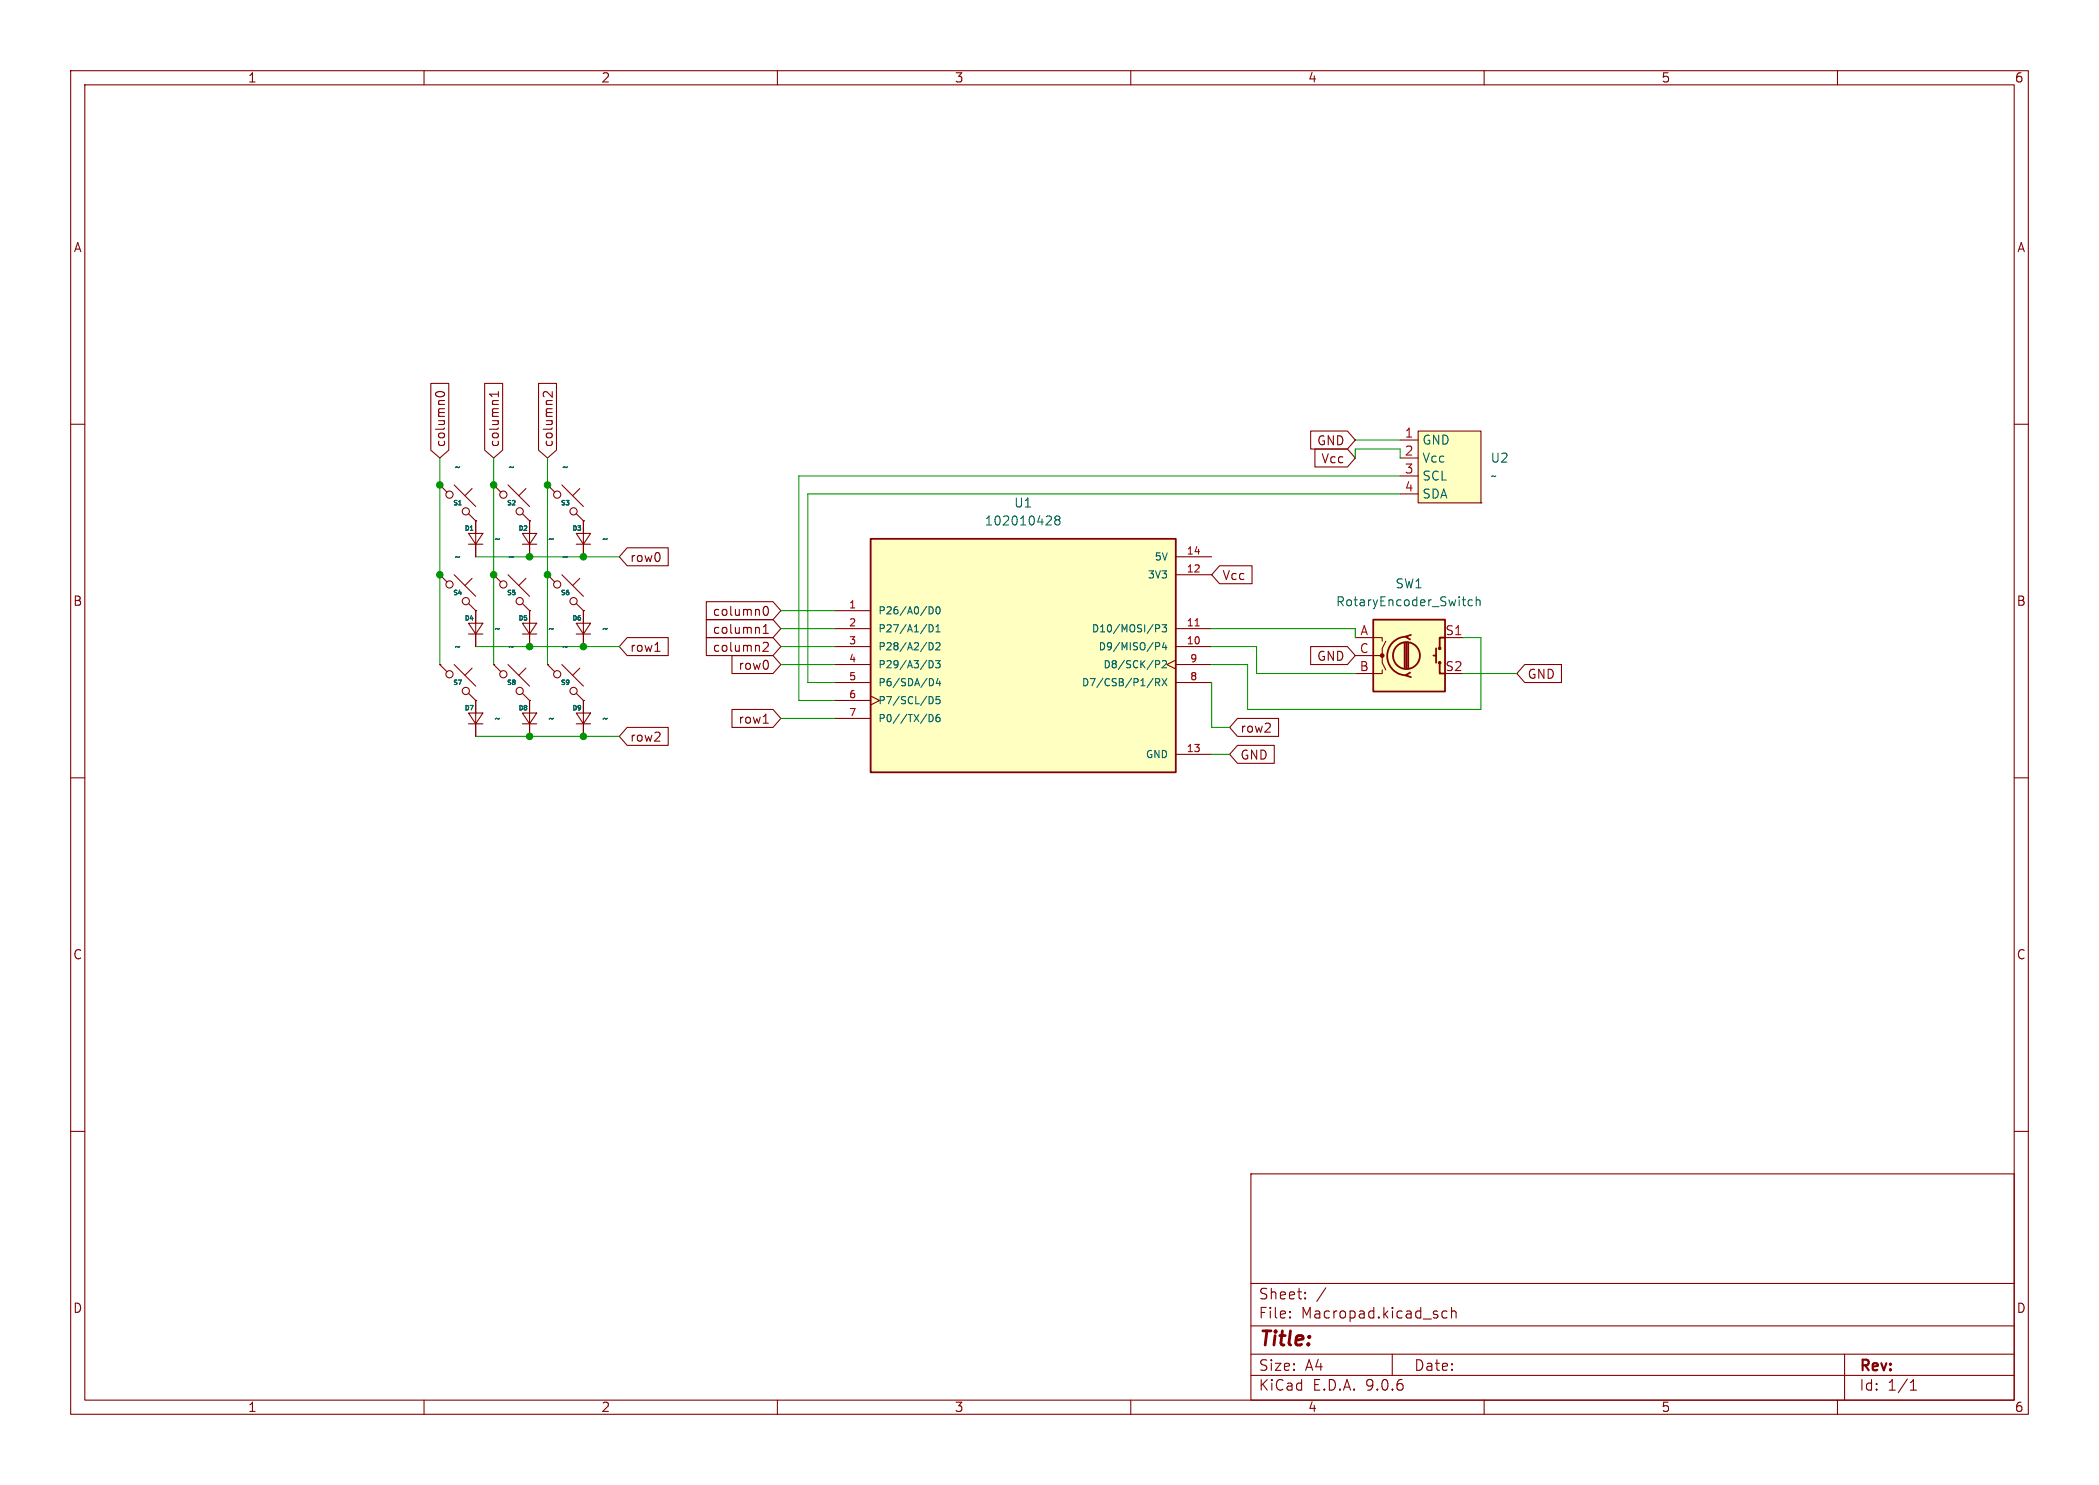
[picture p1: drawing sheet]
<svg xmlns="http://www.w3.org/2000/svg" width="297mm" height="210mm" viewBox="0 0 297 210" stroke-linecap="round" stroke-linejoin="round" font-family="sans-serif">
<g fill="none" stroke="#840000" stroke-width=".15">
<path d="M10 10h277v190h-277zM12 12h273v186h-273zM60 10v2M110 10v2M160 10v2M210 10v2M260 10v2M10 60h2M285 60h2M10 110h2M285 110h2M10 160h2"/>
<path d="M177 166h108v32h-108zM285 160h2M60 198v2M110 198v2M160 198v2M177 194.5h108M177 191.5h108M177 187.5h108M177 181.5h108M182.5 186.3h.1l-.1 .1M182.5 186.3v.1M182.5 185.5v.1"/>
<path d="M182.5 185.5h.1l-.1 .1M184.7 183.6v.1M184.7 183.6h-.1l.1 .1M184.7 182.8v.1M184.7 182.8h-.1l.1 .1M187.6 182.1l-1.3 2M197 191.5v3M204.7 185.5l-.4-.1-.3 .3v.4l.2 .2 .1 .1 .4-.1M205.4 185.5a.37 .37 0 0 1 .6 .1v.8M205.4 184.9v1.5M210 198v2M260 198v2"/>
<path d="M261 191.5v6.5M270.3 196.6h.9M270.3 195.5l.4-.4v1.5"/>
</g>
<path d="M200.7 61h8.8v10.1h-8.8z" fill="#ffffc2"/>
<g fill="none" stroke="#840000" stroke-width=".15">
<path d="M198.1 62.2h2.6M198.1 64.8h2.6M198.1 67.3h2.6M198.1 69.9h2.6M200.7 61h8.8v10.1h-8.8zM209.5 71.1h.1M67.3 99.1v5M74.9 99.1v5M81.5 88.1h2.1l-1.1 1.6zM81.5 89.7h2.1M82.5 86.4v5M82.5 99.1v5"/>
<path d="M66.3 100.8h2l-1 1.6zM66.3 102.4h2M73.9 100.8h2l-1 1.6zM73.9 102.4h2M81.5 100.8h2.1l-1.1 1.6zM81.5 102.4h2.1"/>
</g>
<path d="M194.3 87.6h10.2v10.2h-10.2z" fill="#ffffc2"/>
<g fill="none" stroke="#840000" stroke-width=".25">
<path d="M194.3 87.6h10.2v10.2h-10.2zM198.8 90.9v3.6M199 90a2.73 2.73 0 0 0-2.7 2.8 2.73 2.73 0 0 0 2.7 2.7M199 90.9v3.6M199.3 90.9v3.6M199.5 95.1l-.6 .4 .7 .3M199.6 89.8l-.7 .2 .6 .4M202.8 92.7h.4M203.2 91.7v2M203.7 93.7v1.6h.8M204.5 90.2h-.8v1.5"/>
<circle cx="199" cy="92.7" r="1.9"/>
<circle cx="203.7" cy="91.7" r=".13"/>
<circle cx="203.7" cy="93.7" r=".13"/>
</g>
<path d="M191.8 90.2h3.8v.5M191.8 92.7h3.8v1l.5 1M195.6 94.7v.6h-3.8M196.1 90.7l-.5 1v1h-.5M204.5 90.2h2.5" fill="none" stroke="#840000" stroke-width=".15"/>
<circle cx="195.6" cy="92.7" r=".25" fill="#840000" stroke="#840000" stroke-width=".15"/>
<path d="M208.3 84.9l-.3-.1-.3 .3v.3l.2 .2h.4M208.9 84.9l.2-.1 .3 .1v.8M208.9 84.4v1.3" fill="none" stroke="#006464" stroke-width=".15"/>
<path d="M123.2 76.2h43.2v33h-43.2z" fill="#ffffc2"/>
<path d="M123.2 76.2h43.2v33h-43.2z" fill="none" stroke="#840000" stroke-width=".25"/>
<g fill="none" stroke="#840000" stroke-width=".15">
<path d="M61 54.2h2.5v9.5l-1.3 1.1-1.2-1.1zM61.8 55.5a.69 .69 0 0 1 1.1 .3 .79 .79 0 0 1-1.3 0zM68.6 54.2h2.5v9.5l-1.3 1.1-1.2-1.1zM70.5 55.4v.7M70.5 55.7h-1.2l.3 .4M76.2 54.2h2.5v9.5l-1.2 1.1-1.3-1.1zM78.1 55.4v.8l-.7-.8h-.2h-.2l-.1 .2v.3l.1 .2M62.2 68.6l1 1M62.2 68.6h.1M64.3 68.6l3 3M66.3 72.6l1 1.1M66.3 75.4h2l-1 1.6z"/>
<path d="M66.3 77h2M66.8 69.1l-1 1M67.3 73.7h.1M67.3 73.7v5M69.8 68.6l1.1 1M69.8 68.6h.1M71.9 68.6l3 3M73.9 75.4h2l-1 1.6zM73.9 72.6l1 1.1M73.9 77h2M74.4 69.1l-1 1M74.9 73.7h.1"/>
<path d="M74.9 73.7v5M77.5 68.6l1 1M77.5 68.6h.1M79.5 68.6l3 3M81.5 75.4h2.1l-1.1 1.6zM81.5 72.6l1 1.1M81.5 77h2.1M82 69.1l-1 1M82.5 73.7h.1M82.5 73.7v5M88.7 77.5h5.9v2.5h-5.9l-1.1-1.3zM166.4 78.7h5"/>
<path d="M185.5 61h5.2l1.1 1.2-1.1 1.3h-5.2zM186.1 63.5h4.6l1.1 1.3-1.1 1.2h-4.6zM62.2 94l1 1M62.2 94h.1M62.2 81.3l1 1M62.2 81.3h.1M64.3 94l3 3M64.3 81.3l3 3M66.3 98l1 1.1M66.3 85.3l1 1.1M66.3 88.1h2l-1 1.6zM66.3 89.7h2"/>
<path d="M66.8 94.5l-1 1M66.8 81.8l-1 1M67.3 99.1h.1M67.3 86.4h.1M67.3 86.4v5M67.3 99.1v1.7M69.8 94l1.1 1M69.8 94h.1M69.8 81.3l1.1 1M69.8 81.3h.1M71.9 94l3 3M71.9 81.3l3 3"/>
<path d="M73.9 98l1 1.1M73.9 85.3l1 1.1M73.9 88.1h2l-1 1.6zM73.9 89.7h2M74.4 94.5l-1 1M74.4 81.8l-1 1M74.9 99.1h.1M74.9 86.4h.1M74.9 86.4v5M74.9 99.1v1.7M77.5 81.3l1 1M77.5 81.3h.1"/>
<path d="M77.5 94l1 1M77.5 94h.1M79.5 81.3l3 3M79.5 94l3 3M81.5 85.3l1 1.1M81.5 98l1 1.1M82 81.8l-1 1M82 94.5l-1 1M82.5 86.4h.1M82.5 99.1h.1M82.5 86.4v1.7M82.5 89.7v1.7"/>
<path d="M82.5 99.1v1.7M88.7 90.2h5.9v2.5h-5.9l-1.1-1.3zM92.7 92.1h.7M99.9 87.6h9.5l1.1 1.3-1.1 1.3h-9.5zM99.9 85.1h9.5l1.1 1.3-1.1 1.2h-9.5zM99.9 90.2h9.5l1.1 1.2-1.1 1.3h-9.5zM103.6 92.7h5.8l1.1 1.3-1.1 1.3h-5.8zM108 91l.2-.2h.3l.2 .2v.2v.2l-.8 .7h.8M108 89.6h.7M108 88.7l.4-.4v1.3M108.1 85.9l.2-.1a.69 .69 0 0 1 .3 1.1l-.2 .1a.69 .69 0 0 1-.3-1.1zM118.1 86.4h5.1"/>
<path d="M118.1 88.9h5.1M118.1 91.4h5.1M118.1 94h5.1M118.1 96.5h5.1M118.1 99.1h5.1M123.2 98.4l1.3 .7-1.3 .6M166.4 93.3l-1.3 .7 1.3 .6M166.4 88.9h5M166.4 91.4h5M166.4 94h5M166.4 96.5h5M166.4 81.3h5"/>
<path d="M172.6 80h4.6v2.6h-4.6l-1.2-1.3zM185.5 91.4h5.2l1.1 1.3-1.1 1.3h-5.2zM215.7 94h5.2v2.5h-5.2l-1.1-1.2zM67.3 102.4v1.7M74.9 102.4v1.7M82.5 102.4v1.7M88.7 102.9h5.9v2.5h-5.9l-1.1-1.3zM103.6 100.3h5.8l1.1 1.3-1.1 1.3h-5.8zM108 102.3h.7M118.1 101.6h5.1M166.4 106.7h5M175.1 101.6h5.8v2.5h-5.8l-1.1-1.2z"/>
<path d="M175.1 105.4h5.2v2.6h-5.2l-1.1-1.3z"/>
<circle cx="63.6" cy="70" r=".51"/>
<circle cx="65.9" cy="72.3" r=".51"/>
<circle cx="71.2" cy="70" r=".51"/>
<circle cx="73.5" cy="72.3" r=".51"/>
<circle cx="78.8" cy="70" r=".51"/>
<circle cx="81.2" cy="72.3" r=".51"/>
<circle cx="63.6" cy="95.4" r=".51"/>
<circle cx="63.6" cy="82.7" r=".51"/>
<circle cx="65.9" cy="85" r=".51"/>
<circle cx="65.9" cy="97.7" r=".51"/>
<circle cx="71.2" cy="95.4" r=".51"/>
<circle cx="71.2" cy="82.7" r=".51"/>
<circle cx="73.5" cy="85" r=".51"/>
<circle cx="73.5" cy="97.7" r=".51"/>
<circle cx="78.8" cy="82.7" r=".51"/>
<circle cx="78.8" cy="95.4" r=".51"/>
<circle cx="81.2" cy="97.7" r=".51"/>
<circle cx="81.2" cy="85" r=".51"/>
</g>
<g fill="none" stroke="#006464" stroke-width=".15">
<path d="M64.9 71.4h.4M66.5 75h.4M148.5 73l.3 .2-.1 .3-.7 .7h.8M149.5 73.5l-.2 .3v.3l.2 .1h.4l.1-.2v-.2l-.3-.3M149.5 73.5l-.2-.2 .2-.3h.2l.3 .2-.3 .3M149.5 73.5h.2M131.5 85.8a.51 .51 0 0 1 .6 .5 .51 .51 0 0 1-.6 .5M131.5 88.3a.51 .51 0 0 1 .6 .6 .51 .51 0 0 1-.6 .5zM131.5 90.9a.51 .51 0 0 1 .6 .5 .51 .51 0 0 1-.6 .5M131.5 93.4a.51 .51 0 0 1 .6 .5 .51 .51 0 0 1-.6 .5M131.7 98.5a.55 .55 0 0 1 .4 .5 .55 .55 0 0 1-.4 .5M131.8 96a.55 .55 0 0 1 .3 .5 .55 .55 0 0 1-.3 .5"/>
<path d="M132.4 93.4h.6l-.3 .4 .3 .1v.4l-.2 .1-.4-.1M132.4 91l.4-.1 .2 .3-.6 .7h.6M132.4 89.4h.6M132.4 88.6l.3-.3v1.1M132.5 85.9l.2-.1a.54 .54 0 0 1 .3 .5 .54 .54 0 0 1-.3 .5l-.2-.1-.1-.3zM132.7 95.9l-.2 .7h.6M133 98.5h-.5l-.1 .5 .2-.1h.3l.1 .2v.3l-.2 .1-.4-.1M133 96.3v.7M163.2 95.9l-.9 1.3M163.5 88.3h.4l.2 .2-.1 .3-.5 .1M163.5 90.9h.4l.2 .2-.1 .3h-.5M163.5 93.4h.4l.2 .2-.1 .3-.5 .1"/>
<path d="M163.5 96.5l.5-.1 .1-.1-.1-.2-.5-.1v1M163.8 96.5l.3 .5M164.4 88.3h.7l-.4 .4 .3 .1v.5l-.1 .1-.5-.1M164.4 96l.7 1M164.5 93.5l.4-.1 .2 .3-.7 .7h.7M164.7 90.8l-.2 .8h.6M165 91.2v.7M165.1 96l-.7 1M131.5 101a.51 .51 0 0 1 .6 .6 .51 .51 0 0 1-.6 .5zM132.9 101l-.3 .1a.68 .68 0 0 0 0 1l.4-.1v-.4l-.2-.2h-.2l-.2 .2"/>
</g>
<path d="M169.1 88.5h.6" fill="none" stroke="#a90000" stroke-width=".15"/>
<g fill="none" stroke="#009600" stroke-width=".15">
<path d="M62.2 64.8v29.2M67.3 78.7h20.3M69.8 64.8v29.2M77.5 64.8v29.2M191.8 62.2h6.3M198.1 63.5h-6.3v1.3M198.1 67.3h-85.1v31.8h5.1M198.1 69.9h-83.8v26.6h3.8M67.3 91.4h20.3M110.5 91.4h7.6M110.5 88.9h7.6M110.5 86.4h7.6"/>
<path d="M110.5 94h7.6M171.4 88.9h20.4v1.3M171.4 91.4h6.4v3.9h14M171.4 96.5v6.4h2.6M207 90.2h2.5v10.1h-33v-6.3h-5.1M207 95.3h7.6M67.3 104.1h20.3M110.5 101.6h7.6M171.4 106.7h2.6"/>
</g>
<g fill="#009600" stroke="#009600" stroke-width=".15">
<circle cx="82.5" cy="91.4" r=".46"/>
<circle cx="82.5" cy="78.7" r=".46"/>
<circle cx="74.9" cy="104.1" r=".46"/>
<circle cx="82.5" cy="104.1" r=".46"/>
<circle cx="77.5" cy="68.6" r=".46"/>
<circle cx="74.9" cy="78.7" r=".46"/>
<circle cx="62.2" cy="68.6" r=".46"/>
<circle cx="62.2" cy="81.3" r=".46"/>
<circle cx="69.8" cy="81.3" r=".46"/>
<circle cx="69.8" cy="68.6" r=".46"/>
<circle cx="77.5" cy="81.3" r=".46"/>
<circle cx="74.9" cy="91.4" r=".46"/>
</g>
<text font-size="2.8" fill="#840000" x="178" y="190.9">Title:</text>
<g font-size="2.1" fill="#840000">
<text x="178" y="184">Sheet:</text>
<text x="178" y="186.7">File:</text>
<text x="184.1" y="186.7">Macropad.kicad_sch</text>
<text x="178" y="196.9">KiCad</text>
<text x="178" y="194.1">Size:</text>
<text x="184.7" y="194.1">A4</text>
<text x="185.7" y="196.9">E.D.A.</text>
<text x="193.3" y="196.9">9.0.6</text>
<text x="200" y="194.1">Date:</text>
<text x="263" y="194.3">Rev:</text>
<text x="263" y="196.9">Id:</text>
<text x="267.1" y="196.9">1/1</text>
</g>
<g font-size="1.8" fill="#840000">
<text x="35" y="11.9">1</text>
<text x="85" y="11.9">2</text>
<text x="135" y="11.9">3</text>
<text x="185" y="11.9">4</text>
<text x="235" y="11.9">5</text>
<text x="285" y="11.9">6</text>
<text x="10.3" y="35.9">A</text>
<text x="285.3" y="35.9">A</text>
<text x="63.2" y="63.3" transform="rotate(-90 63.2 63.3)">column0</text>
<text x="70.8" y="63.3" transform="rotate(-90 70.8 63.3)">column1</text>
<text x="78.4" y="63.3" transform="rotate(-90 78.4 63.3)">column2</text>
<text x="186.3" y="63.2">GND</text>
<text x="186.9" y="65.7">Vcc</text>
<text x="89.1" y="79.7">row0</text>
<text x="172.9" y="82.2">Vcc</text>
<text x="10.3" y="85.9">B</text>
<text x="100.8" y="89.9">column1</text>
<text x="100.8" y="87.3">column0</text>
<text x="285.3" y="85.9">B</text>
<text x="89.1" y="92.4">row1</text>
<text x="100.8" y="92.4">column2</text>
<text x="104.4" y="94.9">row0</text>
<text x="186.3" y="93.7">GND</text>
<text x="216.1" y="96.2">GND</text>
<text x="89.1" y="105.1">row2</text>
<text x="104.4" y="102.6">row1</text>
<text x="175.4" y="103.8">row2</text>
<text x="175.4" y="107.6">GND</text>
<text x="10.3" y="135.9">C</text>
<text x="285.3" y="135.9">C</text>
<text x="10.3" y="185.9">D</text>
<text x="285.3" y="185.9">D</text>
<text x="35" y="199.9">1</text>
<text x="85" y="199.9">2</text>
<text x="135" y="199.9">3</text>
<text x="185" y="199.9">4</text>
<text x="235" y="199.9">5</text>
<text x="285" y="199.9">6</text>
</g>
<g font-size="1.8" fill="#a90000">
<text x="198.7" y="62">1</text>
<text x="198.7" y="67.1">3</text>
<text x="198.7" y="69.6">4</text>
<text x="192.4" y="89.9">A</text>
<text x="204.4" y="89.9">S1</text>
<text x="192.3" y="92.5">C</text>
<text x="192.3" y="95">B</text>
<text x="204.4" y="95">S2</text>
</g>
<text font-size="1.8" fill="#009600" x="198.7" y="64.5">2</text>
<g font-size="1.8" fill="#006464">
<text x="201.2" y="63.1">GND</text>
<text x="201.2" y="65.6">Vcc</text>
<text x="210.8" y="65.6">U2</text>
<text x="64.2" y="66.9">~</text>
<text x="71.8" y="66.9">~</text>
<text x="79.5" y="66.9">~</text>
<text x="143.4" y="72">U1</text>
<text x="201.2" y="68.2">SCL</text>
<text x="201.2" y="70.7">SDA</text>
<text x="210.8" y="68.2">~</text>
<text x="69.9" y="77.1">~</text>
<text x="77.5" y="77.1">~</text>
<text x="85.1" y="77.1">~</text>
<text x="139.2" y="74.5">102010428</text>
<text x="64.2" y="79.6">~</text>
<text x="71.8" y="79.6">~</text>
<text x="79.5" y="79.6">~</text>
<text x="197.4" y="83.4">SW1</text>
<text x="69.9" y="89.8">~</text>
<text x="77.5" y="89.8">~</text>
<text x="85.1" y="89.8">~</text>
<text x="188.9" y="86">RotaryEncoder_Switch</text>
<text x="64.2" y="92.3">~</text>
<text x="71.8" y="92.3">~</text>
<text x="79.5" y="92.3">~</text>
<text x="69.9" y="102.5">~</text>
<text x="77.5" y="102.5">~</text>
<text x="85.1" y="102.5">~</text>
</g>
<g font-size="1.4" fill="#006464">
<text x="162.3" y="82">3V3</text>
<text x="163.3" y="79.5">5V</text>
<text x="124.2" y="87.1">P26/A0/D0</text>
<text x="124.2" y="89.6">P27/A1/D1</text>
<text x="154.4" y="89.6">D10/MOSI/P3</text>
<text x="124.2" y="92.2">P28/A2/D2</text>
<text x="124.2" y="94.7">P29/A3/D3</text>
<text x="155.3" y="92.2">D9/MISO/P4</text>
<text x="156" y="94.7">D8/SCK/P2</text>
<text x="124.2" y="97.3">P6/SDA/D4</text>
<text x="124.2" y="99.8">P7/SCL/D5</text>
<text x="153" y="97.3">D7/CSB/P1/RX</text>
<text x="124.2" y="102.3">P0//TX/D6</text>
<text x="162" y="107.4">GND</text>
</g>
<g font-size="1.4" fill="#a90000">
<text x="167.8" y="78.5">14</text>
<text x="167.8" y="81">12</text>
<text x="120" y="86.1">1</text>
<text x="120" y="88.6">2</text>
<text x="167.8" y="88.6">11</text>
<text x="120" y="91.2">3</text>
<text x="120" y="93.7">4</text>
<text x="167.8" y="91.2">10</text>
<text x="168.3" y="93.7">9</text>
<text x="120" y="96.3">5</text>
<text x="120" y="98.8">6</text>
<text x="120" y="101.3">7</text>
<text x="168.3" y="96.3">8</text>
<text x="167.8" y="106.4">13</text>
</g>
<g font-size=".9" fill="#006464">
<text x="64" y="71.7">S1</text>
<text x="71.6" y="71.7">S2</text>
<text x="79.2" y="71.7">S3</text>
<text x="65.6" y="75.3">D1</text>
<text x="73.2" y="75.3">D2</text>
<text x="80.9" y="75.3">D3</text>
<text x="64" y="84.4">S4</text>
<text x="65.6" y="88">D4</text>
<text x="71.6" y="84.4">S5</text>
<text x="73.2" y="88">D5</text>
<text x="79.2" y="84.4">S6</text>
<text x="80.9" y="88">D6</text>
<text x="64" y="97.1">S7</text>
<text x="65.6" y="100.7">D7</text>
<text x="71.6" y="97.1">S8</text>
<text x="73.2" y="100.7">D8</text>
<text x="79.2" y="97.1">S9</text>
<text x="80.9" y="100.7">D9</text>
</g>
</svg>
